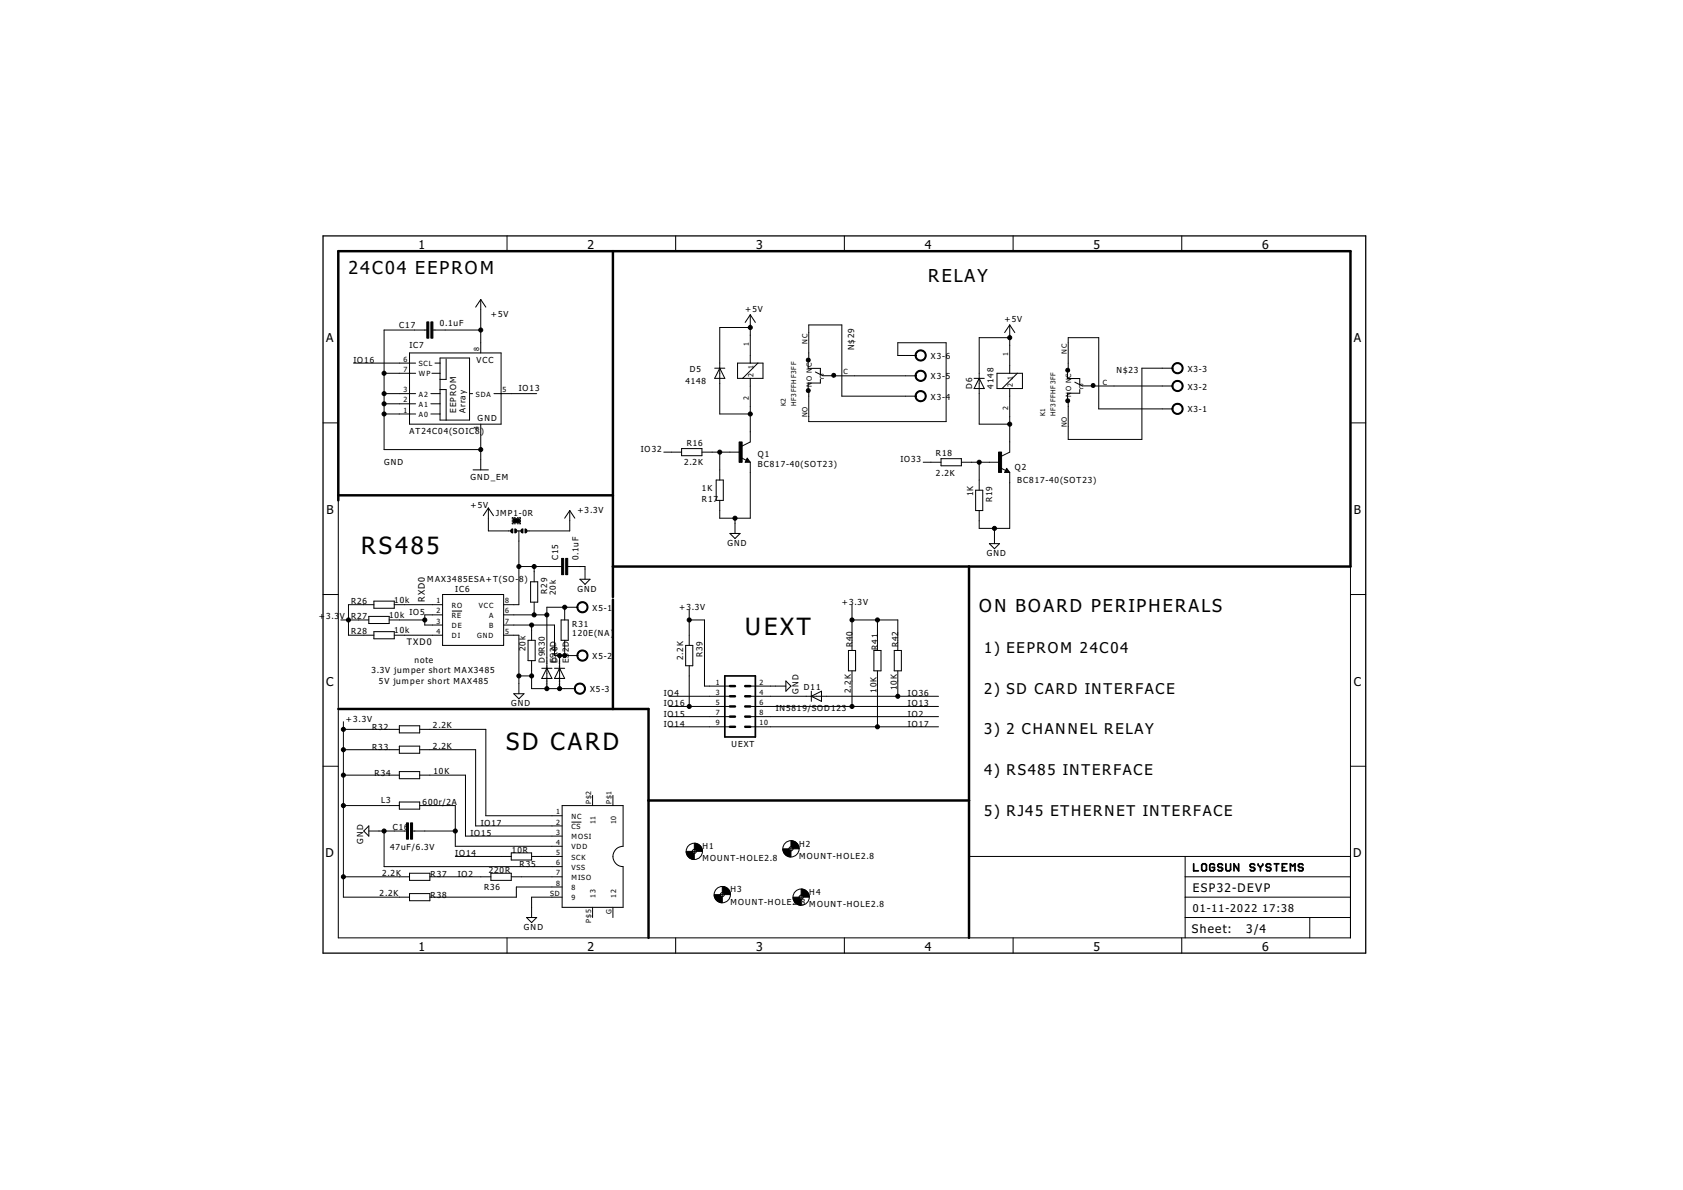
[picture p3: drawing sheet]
<svg xmlns="http://www.w3.org/2000/svg" width="420mm" height="297mm" viewBox="0 0 420 297" stroke-linecap="round" stroke-linejoin="round" font-family="sans-serif">
<g fill="none" stroke="#000" stroke-width=".25">
<path d="M126.6 58.9v3.8M168.7 58.9v3.8M210.8 58.9v3.8M252.9 58.9v3.8M295 58.9v3.8M84.5 62.7h252.6v171.4h-252.6zM120 74.8v13.3M120 74.8l1.3 1.9M120 74.8l-1.3 1.9M187.3 78.6v12M187.3 78.6l1.3 1.9M187.3 78.6l-1.3 1.9"/>
<path d="M88.3 90.6h15.5M95.9 98.3h7.9M95.9 93.2h7.9M102.2 88.1h22.9v17.8h-22.9zM106.6 82.4h-10.7v29.8h24.1M107.6 98.3h2.3M107.8 93.2h2.1M108.1 82.4h11.9M108.6 90.6h1.3M109.9 89.4h7.3v15.5h-7.3zM109.9 97.2h1.5v7.7M111.4 89.6v5.1h-1.5"/>
<path d="M117.2 98.3h.8M123.3 98.3h10.7M178.4 91.9h2.6M179.7 91.9l1.3 2.5h-2.6zM184.1 90.6h6.4v3.8h-6.4zM187.3 81.7h-7.6v21.6h7.6M187.3 94.4v15.9l-2 1M189.2 90.6l-3.8 3.8M201.8 90.4v1.5h3v1.6M201.9 90v-8.9h8.3v17.8h18.4M203.6 92.9l1.8 .9h2.4M204.8 94.7v.9h-3v1.5"/>
<path d="M208.3 93.8h20.3M228.6 88.7h-4.5v-3.1h12.1v19.6h-34.3v-7.6M243.2 94.4h2.5M244.5 94.4l1.2 2.6h-2.5zM248.9 93.2h6.3v3.8h-6.3zM252.1 84.3h-7.6v21.6h7.6M252.1 81.1v12.1M252.1 97v15.9l-2.1 1M252.1 81.1l1.2 1.9M252.1 81.1l-1.3 1.9M254 93.2l-3.8 3.8M266.5 93v1.5h3.1v1.5"/>
<path d="M266.7 92.5v-8.2h7.6v17.8h18.4M268.3 95.4l1.9 .9h2.3M269.6 97.2v.9h-3.1v1.6M273 96.4h19.7M292.7 91.9h-7.6v17.8h-18.4v-9.5M80.6 105.6h3.9M95.9 100.8h7.9M95.9 103.3h7.9M107.6 100.8h2.3M107.6 103.3h2.3M118.1 117.3h3.8M120 105.9v11.4"/>
<path d="M165.7 112.9h4.5M170.2 112h5v1.7h-5zM175.2 112.9h9.6M178.8 119.8h1.8v5.1h-1.8zM179.7 112.9v6.9M185.1 114.3l1.2 .6M186.5 114.4l.8 1h-1.3zM186.5 114.9l.2 .2h-.4l.2-.5 .5 .7h-.7M187.3 115.4v13.9h-7.6v-4.4M230.5 115.4h4.4M234.9 114.5h5.1v1.8h-5.1zM240 115.4h9.5"/>
<path d="M244.5 115.4v7M249.8 116.8l1.3 .6M251.3 116.9l.8 1h-1.3zM251.3 117.4l.1 .3h-.3l.2-.5 .5 .6h-.7M252.1 117.9v14h-7.6v-4.5M337.1 105.6h3.9M121.9 126.8l1.3 1.9M121.9 126.8l-1.3 1.9M121.9 126.8v5.7h5.9M127.9 129.7v.5M127.9 130.5v.2h.2M128.1 129.2h-.2v.3"/>
<path d="M128.4 130.7h.3M128.4 129.2h.3M129 132.5h1M129.2 130.7h.2M129.2 129.2h.2M129.5 132.5v18.4h-3.8M129.7 129.2h.2v.3M129.9 129.7v.5M129.9 130.5v.2h-.2M142.2 127.4v5.1h-10.9M142.2 127.4l1.3 1.9M142.2 127.4l-1.2 1.9"/>
<path d="M182.2 133.2h2.6l-1.3 1.2zM183.5 129.3v3.9M243.6 122.4h1.7v5h-1.7zM247 135.7h2.5l-1.2 1.3zM248.3 131.9v3.8M80.6 148.4h3.9M85.1 154.7h7M92.1 153.9h5.1v1.7h-5.1zM93.3 150.9h-6.3v7.7h6.3M93.3 150.1h5.1v1.7h-5.1zM93.3 157.7h5.1v1.7h-5.1zM97.2 154.7h8.8"/>
<path d="M98.4 150.9h12.1M98.4 158.6h12.1M110.5 148.4h15.2v12.7h-15.2zM110.5 153.5h-4.5v2.5h4.5M112.8 152.5h2.6M125.7 158.6h3.8v14.6M125.7 153.5h10.8M125.7 156h12.7v7.6h5.7M129.5 141.4h10.7M131.8 159.8h1.8v5.1h-1.8zM132.5 145.2h1.7v5.1h-1.7zM132.7 156v3.8"/>
<path d="M133.3 141.4v3.8M133.3 150.3v3.2M140.1 154.7h1.8v5.1h-1.8zM141 151.6v3.1M141 159.8v3.8M141.7 141.4h4.3v3.2M144.1 151.6h-7.6v20.3M144.8 144.6h2.5l-1.3 1.3zM172.1 154.7h3.8v16.6h6.3M172.1 152.2v8.9M212.7 150.9v11.5M212.7 154.7h11.4v7.7"/>
<path d="M219.1 154.7v7.7M337.1 148.4h3.9M128.3 173.2h2.5l-1.3 1.2zM129.5 168.7h3.2M132.7 164.9v7h10.8M135.3 166.8h2.5M136.5 166.8l1.3 2.6h-2.5zM138.4 166.8h2.6M139.7 166.8l1.3 2.6h-2.6zM139.7 163.6v8.3M167 173.8h15.2M167 176.3h15.2"/>
<path d="M167 178.9h15.2M171.2 161.1h1.8v5.1h-1.8zM172.1 166.2v10.1M187.3 171.3h8.9M187.3 173.8h47M187.3 176.3h47M187.3 178.9h47M196.2 170l1.3 1.3-1.3 1.2zM202.5 173.8l2.6-1.3v2.6zM202.5 172.5v2.6M211.8 162.4h1.8v5h-1.8zM212.7 167.4v8.9"/>
<path d="M218.2 162.4h1.7v5h-1.7zM219.1 167.4v14M223.2 162.4h1.8v5h-1.8zM224.1 167.4v6.4M80.6 191.3h3.9M85.7 180.1v43.8h16.5M85.7 193.5h14M85.7 182.1h14M85.7 187.1h14M99.7 192.6h5.1v1.8h-5.1zM99.7 181.2h5.1v1.7h-5.1zM99.7 186.2h5.1v1.8h-5.1z"/>
<path d="M104.8 182.1h16.5v21.5h19M104.8 187.1h13.9v19.1h21.6M104.8 193.5h11.4v15.2h24.1M147.9 198.5v2.6M153 198.5v2.6M167 181.4h15.2M187.3 181.4h47M337.1 191.3h3.9M85.7 218.9h16.5M85.7 201.1h14M92.1 207.4h9.4M92.1 206.2v2.5l-1.3-1.3z"/>
<path d="M95.9 207.4v8.9h44.4M99.7 200.2h5.1v1.8h-5.1zM102.2 218h5.1v1.8h-5.1zM103 207.4h10.7M104.8 201.1h8.9v10.1h26.6M107.3 218.9h15.3M113.7 213.8h13.9M122.6 218h5v1.8h-5zM127.6 218.9h12.7M127.6 212.9h5.1v1.8h-5.1zM132.7 213.8h7.6M140.3 201.1h15.3v10.1a2.54 2.54 0 0 0-2.6 2.6 2.54 2.54 0 0 0 2.6 2.5v10.2h-15.3z"/>
<path d="M142.7 205.2h2.4M172.8 212.5h1M173.3 212v1M197 211.9h1M197.5 211.4v1M295.9 213.8v20.3M295.9 218.9h41.2M337.1 213.8h-95.2v20.3M102.2 223.1h5.1v1.7h-5.1zM126.6 234.1v3.8M131.4 229h2.6l-1.3 1.3zM140.3 221.4h-11.4v2.5h-21.6"/>
<path d="M140.3 223.9h-7.6v5.1M147.9 226.5v2.5M153 226.5v2.5M168.7 234.1v3.8M179.8 223.3h1M180.3 222.8v1M199.5 223.9h1M200 223.4v1.1M210.8 234.1v3.8M252.9 234.1v3.8M295 234.1v3.8M295.9 229h41.2"/>
<path d="M295.9 223.9h41.2M327 229v5.1"/>
<circle cx="173.3" cy="212.5" r="2.03"/>
<circle cx="173.3" cy="212.5" r=".51"/>
<circle cx="197.5" cy="211.9" r="2.03"/>
<circle cx="197.5" cy="211.9" r=".51"/>
<circle cx="180.3" cy="223.3" r="2.03"/>
<circle cx="180.3" cy="223.3" r=".51"/>
<circle cx="200" cy="223.9" r="2.03"/>
<circle cx="200" cy="223.9" r=".51"/>
</g>
<g fill="none" stroke="#000" stroke-width=".61">
<path d="M153 62.7v86.3M84.5 123.6h68.5M84.5 124.9v-62.2h252.6v78.7h-184.1M153 149.7v27.3M241.9 141.4v92.7M84.5 177h77.4v57.1M182.2 178.9h1.3M182.2 176.3h1.3M182.2 173.8h1.3M182.2 171.3h1.3M186 178.9h1.3M186 176.3h1.3"/>
<path d="M186 173.8h1.3M186 171.3h1.3M161.9 199.8h80M182.2 181.4h1.3M186 181.4h1.3"/>
</g>
<g fill="none" stroke="#000" stroke-width=".44">
<path d="M298 215.6v1.8h1.2M300.3 215.6h.6l.3 .3v1.2l-.3 .3h-.6l-.3-.3v-1.2zM303.2 215.9l-.3-.3h-.6l-.3 .3v1.2l.3 .3h.6l.3-.3v-.6h-.6M305.2 215.9l-.3-.3h-.6l-.3 .6 .3 .3h.6l.3 .3v.3l-.3 .3h-.6l-.3-.3M306 215.6v1.5l.3 .3h.6l.3-.3v-1.5M309.2 215.6v1.8l-1.1-1.8v1.8M313.2 215.9l-.3-.3h-.5l-.3 .6 .3 .3h.5l.3 .3v.3l-.3 .3h-.5l-.3-.3M314.1 215.6v.3l.6 .6M314.7 216.5v.9M315.3 215.6v.3l-.6 .6M317.3 215.9l-.3-.3h-.6l-.3 .6 .3 .3h.6l.3 .3v.3l-.3 .3h-.6l-.3-.3M318.1 215.6h1.2"/>
<path d="M318.7 215.6v1.8M320.1 216.5h.6M321.3 215.6h-1.2v1.8h1.2M322.1 217.4v-1.8l.6 .6 .6-.6v1.8M325.3 215.9l-.3-.3h-.6l-.3 .6 .3 .3h.6l.3 .3v.3l-.3 .3h-.6l-.3-.3"/>
</g>
<path d="M80.6 58.9h260.4v179h-260.4z" fill="none" stroke="#000" stroke-width=".32"/>
<path d="M106.6 80.3h.5v4.1h-.5zM107.6 80.3h.5v4.1h-.5zM184.5 110.3h.8v5.1h-.8zM249.3 112.8h.7v5.1h-.7zM128.1 129.5h1.6v1h-1.6zM140.2 139.4h.5v4h-.5zM141.2 139.4h.5v4h-.5zM101.5 205.4h.5v4.1h-.5zM102.5 205.4h.5v4.1h-.5z" fill="#000" stroke="#000" stroke-width=".25"/>
<path d="M181 168.7h7.6v15.3h-7.6z" fill="none" stroke="#000" stroke-width=".42"/>
<g fill="#000" stroke="#000" stroke-width=".25">
<path d="M228.8 97.9a1.39 1.39 0 0 1 2.2 .3 1.39 1.39 0 0 1-.8 2 1.39 1.39 0 0 1-1.7-1.3h.2a1.14 1.14 0 0 1 1.6-1.1 1.14 1.14 0 0 1 .3 1.9 1.14 1.14 0 0 1-1.9-.5v-.3h-.2z" fill-rule="evenodd"/>
<path d="M228.8 92.9a1.39 1.39 0 0 1 2.2 .2 1.39 1.39 0 0 1-.8 2.1 1.39 1.39 0 0 1-1.7-1.4h.2a1.14 1.14 0 0 1 1.6-1.1 1.14 1.14 0 0 1 .3 1.9 1.14 1.14 0 0 1-1.9-.5v-.3h-.2z" fill-rule="evenodd"/>
<path d="M228.8 87.8a1.39 1.39 0 0 1 2.2 .2 1.39 1.39 0 0 1-.8 2.1 1.39 1.39 0 0 1-1.7-1.4h.2a1.14 1.14 0 0 1 1.6-1 1.14 1.14 0 0 1 .3 1.9 1.14 1.14 0 0 1-1.9-.6v-.3h-.2z" fill-rule="evenodd"/>
<path d="M292.9 95.4a1.4 1.4 0 0 1 2.3 .2 1.4 1.4 0 0 1-.9 2.1 1.4 1.4 0 0 1-1.7-1.3h.2a1.15 1.15 0 0 1 1.6-1.1 1.15 1.15 0 0 1 .3 1.9 1.15 1.15 0 0 1-1.8-.6l-.1-.2h-.2z" fill-rule="evenodd"/>
<path d="M292.9 91a1.4 1.4 0 0 1 2.3 .2 1.4 1.4 0 0 1-.9 2.1 1.4 1.4 0 0 1-1.7-1.4h.2a1.15 1.15 0 0 1 1.6-1.1 1.15 1.15 0 0 1 .3 1.9 1.15 1.15 0 0 1-1.8-.5l-.1-.3h-.2z" fill-rule="evenodd"/>
<path d="M292.9 101.1a1.4 1.4 0 0 1 2.3 .2 1.4 1.4 0 0 1-.8 2.1 1.4 1.4 0 0 1-1.8-1.3h.2a1.15 1.15 0 0 1 1.6-1.1 1.15 1.15 0 0 1 .3 1.9 1.15 1.15 0 0 1-1.8-.6l-.1-.2h-.2z" fill-rule="evenodd"/>
<path d="M127.6 132.2l.4-.2v1l-.5-.3z" fill-rule="evenodd"/>
<path d="M128.5 132a.51 .51 0 0 1 .5 .5 .51 .51 0 0 1-.5 .5z" fill-rule="evenodd"/>
<path d="M130.3 132.1l.3-.1v1a.51 .51 0 0 1-.5-.3 .51 .51 0 0 1 .2-.6z" fill-rule="evenodd"/>
<path d="M131.1 132a.51 .51 0 0 1 .5 .5 .51 .51 0 0 1-.5 .5z" fill-rule="evenodd"/>
<path d="M144.4 150.6a1.4 1.4 0 0 1 2.2 .2 1.4 1.4 0 0 1-.8 2.1 1.4 1.4 0 0 1-1.8-1.3h.3a1.14 1.14 0 0 1 1.6-1 1.14 1.14 0 0 1 .2 1.9 1.14 1.14 0 0 1-1.8-.7v-.2h-.3z" fill-rule="evenodd"/>
<path d="M143.7 170.9a1.4 1.4 0 0 1 2.3 .2 1.4 1.4 0 0 1-.8 2.1 1.4 1.4 0 0 1-1.8-1.3h.2a1.14 1.14 0 0 1 1.7-1 1.14 1.14 0 0 1 .2 2 1.14 1.14 0 0 1-1.8-.7l-.1-.3h-.2z" fill-rule="evenodd"/>
<path d="M144.4 162.7a1.4 1.4 0 0 1 2.2 .2 1.4 1.4 0 0 1-.8 2.1 1.4 1.4 0 0 1-1.8-1.4h.3a1.14 1.14 0 0 1 1.6-.9 1.14 1.14 0 0 1 .2 1.9 1.14 1.14 0 0 1-1.8-.7v-.3h-.3z" fill-rule="evenodd"/>
<path d="M171.3 212.5h1.5l.2 .4 .3 .1v1.5a2 2 0 0 1-2-2z" fill-rule="evenodd"/>
<path d="M173.3 210.5a2.04 2.04 0 0 1 2.1 2h-1.6v-.3l-.5-.2z" fill-rule="evenodd"/>
<path d="M195.4 211.9h1.6l.2 .4 .3 .1v1.5a2 2 0 0 1-2.1-2z" fill-rule="evenodd"/>
<path d="M197.5 209.8a2.04 2.04 0 0 1 2 2.1h-1.5l-.1-.3-.4-.2z" fill-rule="evenodd"/>
<path d="M178.3 223.3h1.5l.2 .4 .3 .1v1.5a2 2 0 0 1-2-2z" fill-rule="evenodd"/>
<path d="M180.3 221.3a2.04 2.04 0 0 1 2.1 2h-1.6l-.1-.3-.4-.2z" fill-rule="evenodd"/>
<path d="M198 223.9h1.5l.2 .5 .3 .1v1.5a2 2 0 0 1-2-2.1z" fill-rule="evenodd"/>
<path d="M200 221.9a2.04 2.04 0 0 1 2 2h-1.5l-.1-.3-.4-.2z" fill-rule="evenodd"/>
<circle cx="95.9" cy="93.2" r=".51"/>
<circle cx="95.9" cy="98.3" r=".51"/>
<circle cx="120" cy="82.4" r=".51"/>
<circle cx="187.3" cy="81.7" r=".51"/>
<circle cx="201.8" cy="89.9" r=".51"/>
<circle cx="201.8" cy="97.5" r=".51"/>
<circle cx="208.1" cy="93.7" r=".51"/>
<circle cx="252.1" cy="84.3" r=".51"/>
<circle cx="266.6" cy="92.4" r=".51"/>
<circle cx="272.9" cy="96.2" r=".51"/>
<circle cx="95.9" cy="103.3" r=".51"/>
<circle cx="95.9" cy="100.8" r=".51"/>
<circle cx="120" cy="112.2" r=".51"/>
<circle cx="179.7" cy="112.9" r=".51"/>
<circle cx="187.3" cy="103.3" r=".51"/>
<circle cx="244.5" cy="115.4" r=".51"/>
<circle cx="252.1" cy="105.9" r=".51"/>
<circle cx="266.6" cy="100" r=".51"/>
<circle cx="183.5" cy="129.3" r=".51"/>
<circle cx="248.3" cy="131.9" r=".51"/>
<circle cx="87" cy="154.7" r=".51"/>
<circle cx="106" cy="154.7" r=".51"/>
<circle cx="129.5" cy="141.4" r=".51"/>
<circle cx="132.7" cy="156" r=".51"/>
<circle cx="133.3" cy="141.4" r=".51"/>
<circle cx="133.3" cy="153.5" r=".51"/>
<circle cx="136.5" cy="153.5" r=".51"/>
<circle cx="141" cy="151.6" r=".51"/>
<circle cx="172.1" cy="154.7" r=".51"/>
<circle cx="212.7" cy="154.7" r=".51"/>
<circle cx="219.1" cy="154.7" r=".51"/>
<circle cx="129.5" cy="168.7" r=".51"/>
<circle cx="132.7" cy="168.7" r=".51"/>
<circle cx="136.5" cy="171.9" r=".51"/>
<circle cx="139.7" cy="163.6" r=".51"/>
<circle cx="139.7" cy="171.9" r=".51"/>
<circle cx="141" cy="163.6" r=".51"/>
<circle cx="172.1" cy="176.3" r=".51"/>
<circle cx="212.7" cy="176.3" r=".51"/>
<circle cx="224.1" cy="173.8" r=".51"/>
<circle cx="85.7" cy="187.1" r=".51"/>
<circle cx="85.7" cy="182.1" r=".51"/>
<circle cx="85.7" cy="193.5" r=".51"/>
<circle cx="219.1" cy="181.4" r=".51"/>
<circle cx="85.7" cy="218.9" r=".51"/>
<circle cx="85.7" cy="201.1" r=".51"/>
<circle cx="95.9" cy="207.4" r=".51"/>
<circle cx="113.7" cy="207.4" r=".51"/>
</g>
<g font-size="7.2">
<text x="90.2" y="138.2">RS485</text>
<text x="186" y="158.6">UEXT</text>
<text x="126.4" y="187.1">SD CARD</text>
</g>
<g font-size="5.4">
<text x="87" y="68.4">24C04 EEPROM</text>
<text x="231.8" y="70.3">RELAY</text>
<text x="244.4" y="152.8">ON BOARD PERIPHERALS</text>
</g>
<g font-size="4.5">
<text x="245.7" y="163">1) EEPROM 24C04</text>
<text x="245.7" y="173.2">2) SD CARD INTERFACE</text>
<text x="245.7" y="183.3">3) 2 CHANNEL RELAY</text>
<text x="245.7" y="193.5">4) RS485 INTERFACE</text>
<text x="245.7" y="203.6">5) RJ45 ETHERNET INTERFACE</text>
</g>
<g font-size="3.7">
<text x="104.5" y="62.1">1</text>
<text x="146.6" y="62.1">2</text>
<text x="188.7" y="62.1">3</text>
<text x="230.9" y="62.1">4</text>
<text x="273" y="62.1">5</text>
<text x="315.1" y="62.1">6</text>
<text x="81.4" y="85.4">A</text>
<text x="337.9" y="85.4">A</text>
<text x="81.5" y="128.3">B</text>
<text x="338" y="128.3">B</text>
<text x="81.4" y="171.1">C</text>
<text x="337.9" y="171.1">C</text>
<text x="81.3" y="214">D</text>
<text x="337.8" y="214">D</text>
<text x="104.5" y="237.3">1</text>
<text x="146.6" y="237.3">2</text>
<text x="188.7" y="237.3">3</text>
<text x="230.9" y="237.3">4</text>
<text x="273" y="237.3">5</text>
<text x="315.1" y="237.3">6</text>
</g>
<g font-size="3.6">
<text x="297.8" y="222.7">ESP32-DEVP</text>
<text x="297.5" y="233">Sheet:</text>
<text x="311.1" y="232.8">3/4</text>
</g>
<g font-size="3.2">
<text x="297.8" y="227.8">01-11-2022</text>
<text x="315.2" y="227.8">17:38</text>
</g>
<g font-size="2.7">
<text x="106" y="150.3" transform="rotate(-90 106 150.3)">RXD0</text>
<text x="101.6" y="161.1">TXD0</text>
</g>
<g font-size="2.5">
<text x="186" y="77.9">+5V</text>
<text x="99.7" y="82">C17</text>
<text x="109.8" y="81.4">0.1uF</text>
<text x="122.5" y="79.2">+5V</text>
<text x="250.8" y="80.5">+5V</text>
<text x="102.2" y="86.8">IC7</text>
<text x="213.2" y="87.5" transform="rotate(-90 213.2 87.5)">N$29</text>
<text x="232.4" y="89.6">X3-6</text>
<text x="88.3" y="90.6">IO16</text>
<text x="119" y="90.6">VCC</text>
<text x="171.1" y="95.8">4148</text>
<text x="172.2" y="92.9">D5</text>
<text x="232.4" y="94.7">X3-5</text>
<text x="278.7" y="93">N$23</text>
<text x="296.5" y="92.8">X3-3</text>
<text x="129.5" y="97.6">IO13</text>
<text x="232.4" y="99.8">X3-4</text>
<text x="242.7" y="97" transform="rotate(-90 242.7 97)">D6</text>
<text x="248" y="97" transform="rotate(-90 248 97)">4148</text>
<text x="296.5" y="97.2">X3-2</text>
<text x="113.9" y="103.1" transform="rotate(-90 113.9 103.1)">EEPROM</text>
<text x="116.2" y="103.1" transform="rotate(-90 116.2 103.1)">Array</text>
<text x="119.2" y="105.1">GND</text>
<text x="296.5" y="102.9">X3-1</text>
<text x="102.2" y="108.4">AT24C04(SOIC8)</text>
<text x="160" y="112.9">IO32</text>
<text x="171.4" y="111.4">R16</text>
<text x="233.7" y="113.9">R18</text>
<text x="95.9" y="116">GND</text>
<text x="117.5" y="119.8">GND_EM</text>
<text x="170.8" y="116.2">2.2K</text>
<text x="189.2" y="116.7">BC817-40(SOT23)</text>
<text x="189.2" y="114.1">Q1</text>
<text x="224.8" y="115.4">IO33</text>
<text x="233.7" y="118.7">2.2K</text>
<text x="253.3" y="117.3">Q2</text>
<text x="175.2" y="122.5">1K</text>
<text x="175.2" y="125.3">R17</text>
<text x="242.9" y="123.9" transform="rotate(-90 242.9 123.9)">1K</text>
<text x="247.7" y="125.4" transform="rotate(-90 247.7 125.4)">R19</text>
<text x="254" y="120.5">BC817-40(SOT23)</text>
<text x="117.5" y="126.8">+5V</text>
<text x="123.8" y="128.7">JMP1-0R</text>
<text x="144.1" y="128.1">+3.3V</text>
<text x="181.6" y="136.3">GND</text>
<text x="139.3" y="139.9" transform="rotate(-90 139.3 139.9)">C15</text>
<text x="144.4" y="139.9" transform="rotate(-90 144.4 139.9)">0.1uF</text>
<text x="246.4" y="138.9">GND</text>
<text x="106.7" y="145.2">MAX3485ESA+T(SO-</text>
<text x="113.7" y="147.8">IC6</text>
<text x="129.6" y="145.2">8)</text>
<text x="136.6" y="148.2" transform="rotate(-90 136.6 148.2)">R29</text>
<text x="138.8" y="148.6" transform="rotate(-90 138.8 148.6)">20k</text>
<text x="144.1" y="147.8">GND</text>
<text x="79.6" y="154.6">+</text>
<text x="81.4" y="154.6">3.3</text>
<text x="84.9" y="154.6">V</text>
<text x="87.6" y="150.7">R26</text>
<text x="87.6" y="154.5">R27</text>
<text x="97.2" y="154.2">10k</text>
<text x="98.4" y="150.4">10k</text>
<text x="102.2" y="153.5">IO5</text>
<text x="147.9" y="152.5">X5-1</text>
<text x="169.5" y="152.2">+3</text>
<text x="172.7" y="152.2">.3V</text>
<text x="210.2" y="150.9">+3</text>
<text x="213.3" y="150.9">.3V</text>
<text x="87.6" y="158.3">R28</text>
<text x="98.4" y="158.1">10k</text>
<text x="142.9" y="158.7">120E(NA)</text>
<text x="142.9" y="156.4">R31</text>
<text x="212.8" y="161.5" transform="rotate(-90 212.8 161.5)">R40</text>
<text x="224.2" y="161.5" transform="rotate(-90 224.2 161.5)">R42</text>
<text x="103.5" y="165.5">note</text>
<text x="131.2" y="162.5" transform="rotate(-90 131.2 162.5)">20k</text>
<text x="136" y="165.5" transform="rotate(-90 136 165.5)">D9R30</text>
<text x="138.8" y="165.5" transform="rotate(-90 138.8 165.5)">E 12</text>
<text x="139.2" y="165.5" transform="rotate(-90 139.2 165.5)">DS 0D</text>
<text x="142" y="165.5" transform="rotate(-90 142 165.5)">ES</text>
<text x="142" y="162.7" transform="rotate(-90 142 162.7)">2D</text>
<text x="147.9" y="164.5">X5-2</text>
<text x="170.5" y="164.8" transform="rotate(-90 170.5 164.8)">2.2K</text>
<text x="175.3" y="164.1" transform="rotate(-90 175.3 164.1)">R39</text>
<text x="219.2" y="162.2" transform="rotate(-90 219.2 162.2)">R41</text>
<text x="92.7" y="168.1">3.3V jumper short MAX3485</text>
<text x="94.6" y="170.6">5V jumper short MAX485</text>
<text x="147.3" y="172.8">X5-3</text>
<text x="165.7" y="173.8">IO4</text>
<text x="199.4" y="173.2" transform="rotate(-90 199.4 173.2)">GND</text>
<text x="200.7" y="172.2">D11</text>
<text x="212.5" y="173" transform="rotate(-90 212.5 173)">2.2K</text>
<text x="218.8" y="172.9" transform="rotate(-90 218.8 172.9)">10K</text>
<text x="223.9" y="172.3" transform="rotate(-90 223.9 172.3)">10K</text>
<text x="226.7" y="173.8">IO36</text>
<text x="127.6" y="176.3">GND</text>
<text x="165.7" y="176.3">IO16</text>
<text x="165.7" y="178.9">IO15</text>
<text x="193.7" y="177.4">IN5819/SOD123</text>
<text x="226.7" y="178.9">IO2</text>
<text x="226.7" y="176.3">IO13</text>
<text x="86.4" y="180.1">+3.3V</text>
<text x="92.9" y="182.1">R32</text>
<text x="108.1" y="181.8">2.2K</text>
<text x="165.7" y="181.4">IO14</text>
<text x="226.7" y="181.4">IO17</text>
<text x="92.9" y="187.2">R33</text>
<text x="108.1" y="186.9">2.2K</text>
<text x="182.6" y="186.5">UEXT</text>
<text x="93.5" y="193.6">R34</text>
<text x="108.2" y="193.2">10K</text>
<text x="95.2" y="200.6">L3</text>
<text x="105.5" y="200.8">600r/2A</text>
<text x="98" y="207.1">C16</text>
<text x="117.5" y="208.7">IO15</text>
<text x="120" y="206.2">IO17</text>
<text x="90.7" y="210.6" transform="rotate(-90 90.7 210.6)">GND</text>
<text x="97.4" y="212.1">47uF/6.3V</text>
<text x="113.7" y="213.8">IO14</text>
<text x="127.8" y="212.9">10R</text>
<text x="175.4" y="215">MOUNT-HOLE2.8</text>
<text x="175.4" y="211.9">H1</text>
<text x="199.5" y="214.3">MOUNT-HOLE2.8</text>
<text x="199.5" y="211.3">H2</text>
<text x="95.4" y="218.6">2.2K</text>
<text x="107.5" y="219">R37</text>
<text x="114.3" y="218.9">IO2</text>
<text x="122" y="218">220R</text>
<text x="129.7" y="216.4">R35</text>
<text x="94.8" y="223.7">2.2K</text>
<text x="107.5" y="224">R38</text>
<text x="120.8" y="222.1">R36</text>
<text x="182.4" y="225.8">MOUNT-HOLE2.8</text>
<text x="182.4" y="222.7">H3</text>
<text x="202" y="226.4">MOUNT-HOLE2.8</text>
<text x="202" y="223.4">H4</text>
<text x="130.8" y="232.2">GND</text>
</g>
<g font-size="2.1">
<text x="119.7" y="87.7" transform="rotate(-90 119.7 87.7)">8</text>
<text x="187" y="86.4" transform="rotate(-90 187 86.4)">1</text>
<text x="201.6" y="85.8" transform="rotate(-90 201.6 85.8)">NC</text>
<text x="251.7" y="88.9" transform="rotate(-90 251.7 88.9)">1</text>
<text x="266.3" y="88.3" transform="rotate(-90 266.3 88.3)">NC</text>
<text x="100.7" y="90.3">6</text>
<text x="100.7" y="92.8">7</text>
<text x="104.6" y="91.4">SCL</text>
<text x="104.6" y="93.9">WP</text>
<text x="188.1" y="94" transform="rotate(-90 188.1 94)">2</text>
<text x="188.1" y="92.2" transform="rotate(-90 188.1 92.2)">1</text>
<text x="202.7" y="95.1" transform="rotate(-90 202.7 95.1)">O N</text>
<text x="202.7" y="91.7" transform="rotate(-90 202.7 91.7)">C</text>
<text x="204.6" y="94.6">C</text>
<text x="210.6" y="93.4">C</text>
<text x="252.8" y="94.8" transform="rotate(-90 252.8 94.8)">1</text>
<text x="267.4" y="94.3" transform="rotate(-90 267.4 94.3)">C</text>
<text x="275.4" y="96">C</text>
<text x="100.7" y="100.4">2</text>
<text x="100.7" y="97.9">3</text>
<text x="104.6" y="101.6">A1</text>
<text x="104.6" y="99">A2</text>
<text x="118.8" y="99">SDA</text>
<text x="125.4" y="97.9">5</text>
<text x="187" y="99.8" transform="rotate(-90 187 99.8)">2</text>
<text x="202.7" y="96.5" transform="rotate(-90 202.7 96.5)">N</text>
<text x="252.8" y="96.5" transform="rotate(-90 252.8 96.5)">2</text>
<text x="267.4" y="99.1" transform="rotate(-90 267.4 99.1)">N</text>
<text x="267.4" y="97.7" transform="rotate(-90 267.4 97.7)">O N</text>
<text x="269.4" y="97.1">C</text>
<text x="100.7" y="103">1</text>
<text x="104.6" y="104.1">A0</text>
<text x="119.7" y="107.4" transform="rotate(-90 119.7 107.4)">4</text>
<text x="201.6" y="104.1" transform="rotate(-90 201.6 104.1)">NO</text>
<text x="251.7" y="102.4" transform="rotate(-90 251.7 102.4)">2</text>
<text x="266.3" y="106.7" transform="rotate(-90 266.3 106.7)">NO</text>
<text x="109" y="150.6">1</text>
<text x="109" y="153.1">2</text>
<text x="109" y="155.7">3</text>
<text x="112.8" y="151.7">RO</text>
<text x="112.8" y="154.2">RE</text>
<text x="119.5" y="151.7">VCC</text>
<text x="122.1" y="154.2">A</text>
<text x="126.1" y="150.6">8</text>
<text x="126.1" y="153.1">6</text>
<text x="126.1" y="155.7">7</text>
<text x="109" y="158.2">4</text>
<text x="112.8" y="156.8">DE</text>
<text x="112.8" y="159.3">DI</text>
<text x="119.1" y="159.3">GND</text>
<text x="122.1" y="156.8">B</text>
<text x="126.1" y="158.2">5</text>
<text x="178.7" y="170.9">1</text>
<text x="178.7" y="173.4">3</text>
<text x="189.6" y="170.9">2</text>
<text x="189.6" y="173.4">4</text>
<text x="178.7" y="176">5</text>
<text x="178.7" y="178.5">7</text>
<text x="189.6" y="176">6</text>
<text x="189.6" y="178.5">8</text>
<text x="178.7" y="181.1">9</text>
<text x="189.6" y="181.1">10</text>
<text x="138.8" y="203.3">1</text>
<text x="147.6" y="200.7" transform="rotate(-90 147.6 200.7)">P$2</text>
<text x="152.7" y="200.7" transform="rotate(-90 152.7 200.7)">P$1</text>
<text x="138.8" y="205.8">2</text>
<text x="138.8" y="208.4">3</text>
<text x="142.7" y="204.4">NC</text>
<text x="142.7" y="206.9">CS</text>
<text x="142.7" y="209.5">MOSI</text>
<text x="148.7" y="205.8" transform="rotate(-90 148.7 205.8)">11</text>
<text x="153.8" y="205.8" transform="rotate(-90 153.8 205.8)">10</text>
<text x="138.8" y="210.9">4</text>
<text x="138.8" y="213.4">5</text>
<text x="138.8" y="216">6</text>
<text x="142.7" y="212">VDD</text>
<text x="142.7" y="214.6">SCK</text>
<text x="138.8" y="218.5">7</text>
<text x="138.8" y="221.1">8</text>
<text x="142.7" y="217.1">VSS</text>
<text x="142.7" y="219.6">MISO</text>
<text x="137.3" y="223.6">SD</text>
<text x="142.7" y="222.2">8</text>
<text x="142.7" y="224.7">9</text>
<text x="148.7" y="224.2" transform="rotate(-90 148.7 224.2)">13</text>
<text x="153.8" y="224.2" transform="rotate(-90 153.8 224.2)">12</text>
<text x="147.6" y="230.4" transform="rotate(-90 147.6 230.4)">P$5</text>
<text x="152.7" y="228.3" transform="rotate(-90 152.7 228.3)">G</text>
</g>
<g font-size="2">
<text x="196.2" y="101.4" transform="rotate(-90 196.2 101.4)">K2</text>
<text x="198.7" y="101.4" transform="rotate(-90 198.7 101.4)">HF3FFHF3FF</text>
<text x="261" y="104" transform="rotate(-90 261 104)">K1</text>
<text x="263.5" y="104" transform="rotate(-90 263.5 104)">HF3FFHF3FF</text>
</g>
<g font-size=".6">
<text x="136.7" y="167.2" transform="rotate(-90 136.7 167.2)">SpiceOrder 2</text>
<text x="139.9" y="167.2" transform="rotate(-90 139.9 167.2)">SpiceOrder 2</text>
<text x="136.7" y="172.2" transform="rotate(-90 136.7 172.2)">SpiceOrder</text>
<text x="136.7" y="169.3" transform="rotate(-90 136.7 169.3)">1</text>
<text x="139.9" y="172.2" transform="rotate(-90 139.9 172.2)">SpiceOrder</text>
<text x="139.9" y="169.3" transform="rotate(-90 139.9 169.3)">1</text>
</g>
</svg>
